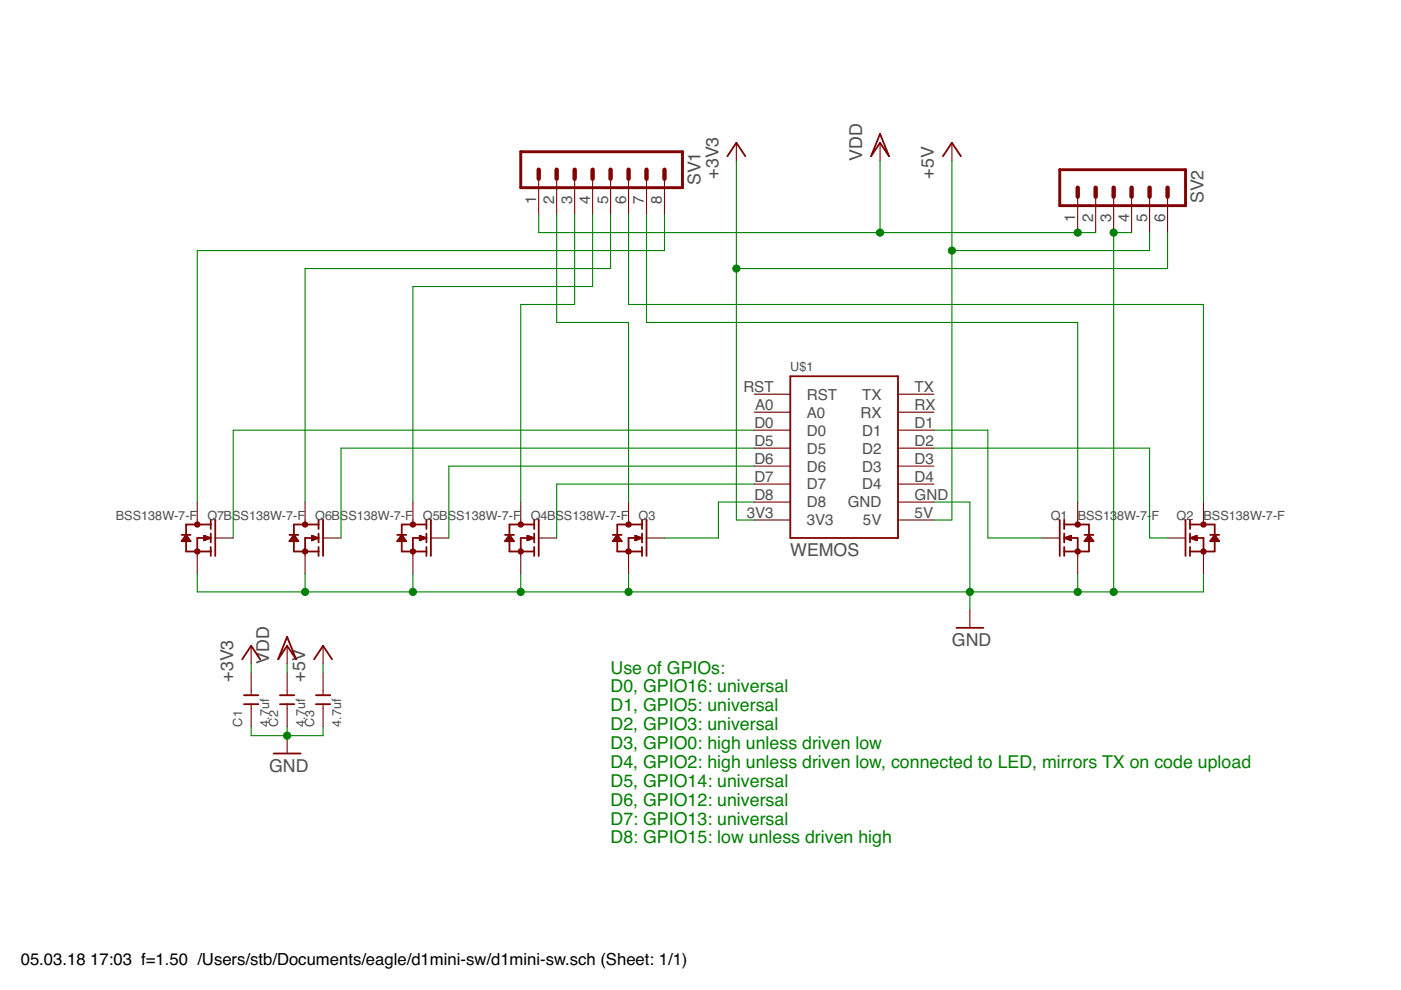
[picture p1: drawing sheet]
<svg xmlns="http://www.w3.org/2000/svg" width="297mm" height="210mm" viewBox="0 0 297 210" stroke-linecap="round" stroke-linejoin="round" font-family="sans-serif">
<g fill="none" stroke="#800000" stroke-width=".38">
<path d="M154.2 33.1l1.9-2.8 1.9 2.8M186.6 28.4l1.9 4.7-1.9-2.8-1.9 2.8zM199.9 33.1l1.9-2.8 1.9 2.8M167.6 79.8h22.8v34.3h-22.8zM38.5 113.4h1.9M39.5 113.4l.9 1.3h-1.9zM39.5 114.1l-.5 .6M39.5 114.1l.4 .6M39.5 114.1l-.5 .5M39.5 114.1l.4 .5M43.3 113.6l1.4 .5-1.4 .5M43.3 113.6v1"/>
<path d="M43.3 113.6l.9 .5M43.9 113.9l-.6 .7M44.2 114.1h-2.4v2.8M44.2 114.1l-.9 .5M44.7 111.2h-5.2v5.7h5.2M44.7 110.3v1.9M44.7 113.1v1.9M44.7 116v1.9M45.6 110.3v7.6M61.4 113.4h1.9M62.3 113.4l1 1.3h-1.9zM62.3 114.1l-.5 .6"/>
<path d="M62.3 114.1l.5 .6M62.3 114.1l-.5 .5M62.3 114.1l.5 .5M66.1 113.6l1.4 .5-1.4 .5M66.1 113.6v1M66.1 113.6l1 .5M66.8 113.9l-.7 .7M67.1 114.1h-2.4v2.8M67.1 114.1l-1 .5M67.5 111.2h-5.2v5.7h5.2M67.5 110.3v1.9M67.5 113.1v1.9"/>
<path d="M67.5 116v1.9M68.5 110.3v7.6M84.2 113.4h1.9M85.2 113.4l.9 1.3h-1.9zM85.2 114.1l-.5 .6M85.2 114.1l.4 .6M85.2 114.1l-.5 .5M85.2 114.1l.4 .5M89 113.6l1.4 .5-1.4 .5M89 113.6v1M89 113.6l.9 .5M89.6 113.9l-.6 .7"/>
<path d="M89.9 114.1h-2.4v2.8M89.9 114.1l-.9 .5M90.4 111.2h-5.2v5.7h5.2M90.4 110.3v1.9M90.4 113.1v1.9M90.4 116v1.9M91.4 110.3v7.6M107.1 113.4h1.9M108 113.4l1 1.3h-1.9zM108 114.1l-.5 .6M108 114.1l.5 .6M108 114.1l-.5 .5"/>
<path d="M108 114.1l.5 .5M111.8 113.6l1.5 .5-1.5 .5M111.8 113.6v1M111.8 113.6l1 .5M112.5 113.9l-.7 .7M112.8 114.1h-2.4v2.8M112.8 114.1l-1 .5M113.3 111.2h-5.3v5.7h5.3M113.3 110.3v1.9M113.3 113.1v1.9M113.3 116v1.9M114.2 110.3v7.6"/>
<path d="M129.9 113.4h1.9M130.9 113.4l.9 1.3h-1.9zM130.9 114.1l-.5 .6M130.9 114.1l.5 .6M130.9 114.1l-.5 .5M130.9 114.1l.5 .5M134.7 113.6l1.4 .5-1.4 .5M134.7 113.6v1M134.7 113.6l.9 .5M135.4 113.9l-.7 .7M135.6 114.1h-2.3v2.8M135.6 114.1l-.9 .5"/>
<path d="M136.1 111.2h-5.2v5.7h5.2M136.1 110.3v1.9M136.1 113.1v1.9M136.1 116v1.9M137.1 110.3v7.6M224.7 110.3v7.6M225.6 111.2h5.3v5.7h-5.3M225.6 110.3v1.9M225.6 113.1v1.9M225.6 116v1.9M226.1 114.1h2.4v2.8M226.1 114.1l1 .5"/>
<path d="M226.4 113.9l.7 .7M227.1 113.6l-1.5 .5 1.5 .5M227.1 113.6v1M227.1 113.6l-1 .5M229.9 113.4h1.9M230.9 113.4l.9 1.3h-1.9zM230.9 114.1l.5 .6M230.9 114.1l-.5 .6M230.9 114.1l.5 .5M230.9 114.1l-.5 .5M251.4 110.3v7.6M252.3 111.2h5.2v5.7h-5.2"/>
<path d="M252.3 110.3v1.9M252.3 113.1v1.9M252.3 116v1.9M252.8 114.1h2.4v2.8M252.8 114.1l.9 .5M253.1 113.9l.6 .7M253.7 113.6l-1.4 .5 1.4 .5M253.7 113.6v1M253.7 113.6l-.9 .5M256.6 113.4h1.9M257.5 113.4l1 1.3h-1.9zM257.5 114.1l.5 .6"/>
<path d="M257.5 114.1l-.4 .6M257.5 114.1l.5 .5M257.5 114.1l-.4 .5M51.4 139.8l1.9-2.9 1.9 2.9M60.9 135l1.9 4.8-1.9-2.9-1.9 2.9zM66.6 139.8l1.9-2.9 1.9 2.9M202.8 133.1h5.7M51.7 149.3h3.1M51.7 147.4h3.1M58 159.8h5.7M59.4 149.3h3M59.4 147.4h3"/>
<path d="M67 149.3h3M67 147.4h3"/>
</g>
<g fill="none" stroke="#800000" stroke-width=".23">
<path d="M114.2 37.9v7.6M118 37.9v7.6M121.8 37.9v7.6M125.6 37.9v7.6M129.5 37.9v7.6M133.3 37.9v7.6M137.1 37.9v7.6M140.9 37.9v7.6M156.1 30.3v3.8M186.6 30.3v3.8M201.8 30.3v3.8M228.5 41.7v7.6"/>
<path d="M232.3 41.7v7.6M236.1 41.7v7.6M239.9 41.7v7.6M243.7 41.7v7.6M247.5 41.7v7.6M159.9 98.8h7.7M159.9 95h7.7M159.9 91.2h7.7M159.9 87.4h7.7M159.9 83.6h7.7M190.4 98.8h7.6M190.4 95h7.6"/>
<path d="M190.4 91.2h7.6M190.4 87.4h7.6M190.4 83.6h7.6M41.8 106.4v4.8M41.8 116.9v4.8M45.6 114.1h3.8M64.7 106.4v4.8M64.7 116.9v4.8M68.5 114.1h3.8M87.5 106.4v4.8M87.5 116.9v4.8M91.4 114.1h3.8"/>
<path d="M110.4 106.4v4.8M110.4 116.9v4.8M114.2 114.1h3.8M133.3 106.4v4.8M133.3 116.9v4.8M137.1 114.1h3.8M159.9 110.3h7.7M159.9 106.4h7.7M159.9 102.6h7.7M190.4 110.3h7.6M190.4 106.4h7.6M190.4 102.6h7.6"/>
<path d="M220.9 114.1h3.8M228.5 106.4v4.8M228.5 116.9v4.8M247.5 114.1h3.9M255.2 106.4v4.8M255.2 116.9v4.8M53.3 136.9v3.8M60.9 136.9v3.8M68.5 136.9v3.8M205.6 129.3v3.8M53.3 142.6v4.8M53.3 149.3v4.8"/>
<path d="M60.9 142.6v4.8M60.9 149.3v4.8M60.9 156v3.8M68.5 142.6v4.8M68.5 149.3v4.8"/>
</g>
<g fill="#800000" stroke="#800000" stroke-width=".21">
<path d="M228.1 110.8a.57 .57 0 0 1 .9 .2 .57 .57 0 0 1-.4 .8 .57 .57 0 0 1-.7-.6h.4a.19 .19 0 0 1 .3-.2 .19 .19 0 0 1 0 .3 .19 .19 0 0 1-.3 0l-.4-.1z" fill-rule="evenodd"/>
<path d="M228.1 116.5a.57 .57 0 0 1 .9 .2 .57 .57 0 0 1-.4 .8 .57 .57 0 0 1-.7-.6h.4a.19 .19 0 0 1 .3-.2 .19 .19 0 0 1 0 .3 .19 .19 0 0 1-.3 0l-.4-.1z" fill-rule="evenodd"/>
<path d="M254.8 110.8a.57 .57 0 0 1 .9 .2 .57 .57 0 0 1-.4 .8 .57 .57 0 0 1-.7-.6h.4a.19 .19 0 0 1 .2-.2 .19 .19 0 0 1 .1 .3 .19 .19 0 0 1-.3 0l-.4-.1z" fill-rule="evenodd"/>
<path d="M254.8 116.5a.57 .57 0 0 1 .9 .2 .57 .57 0 0 1-.4 .8 .57 .57 0 0 1-.7-.6h.4a.19 .19 0 0 1 .2-.2 .19 .19 0 0 1 .1 .3 .19 .19 0 0 1-.3 0l-.4-.1z" fill-rule="evenodd"/>
<path d="M132.9 110.8a.57 .57 0 0 1 .9 .2 .57 .57 0 0 1-.4 .8 .57 .57 0 0 1-.7-.6h.4a.19 .19 0 0 1 .2-.2 .19 .19 0 0 1 .1 .3 .19 .19 0 0 1-.3 0l-.4-.1z" fill-rule="evenodd"/>
<path d="M132.9 116.5a.57 .57 0 0 1 .9 .2 .57 .57 0 0 1-.4 .8 .57 .57 0 0 1-.7-.6h.4a.19 .19 0 0 1 .2-.2 .19 .19 0 0 1 .1 .3 .19 .19 0 0 1-.3 0l-.4-.1z" fill-rule="evenodd"/>
<path d="M110 110.8a.57 .57 0 0 1 .9 .2 .57 .57 0 0 1-.4 .8 .57 .57 0 0 1-.7-.6h.4a.19 .19 0 0 1 .3-.2 .19 .19 0 0 1 0 .3 .19 .19 0 0 1-.3 0l-.4-.1z" fill-rule="evenodd"/>
<path d="M110 116.5a.57 .57 0 0 1 .9 .2 .57 .57 0 0 1-.4 .8 .57 .57 0 0 1-.7-.6h.4a.19 .19 0 0 1 .3-.2 .19 .19 0 0 1 0 .3 .19 .19 0 0 1-.3 0l-.4-.1z" fill-rule="evenodd"/>
<path d="M87.2 110.8a.57 .57 0 0 1 .9 .2 .57 .57 0 0 1-.4 .8 .57 .57 0 0 1-.7-.6h.4a.19 .19 0 0 1 .2-.2 .19 .19 0 0 1 .1 .3 .19 .19 0 0 1-.3 0l-.4-.1z" fill-rule="evenodd"/>
<path d="M87.2 116.5a.57 .57 0 0 1 .9 .2 .57 .57 0 0 1-.4 .8 .57 .57 0 0 1-.7-.6h.4a.19 .19 0 0 1 .2-.2 .19 .19 0 0 1 .1 .3 .19 .19 0 0 1-.3 0l-.4-.1z" fill-rule="evenodd"/>
<path d="M64.3 110.8a.57 .57 0 0 1 .9 .2 .57 .57 0 0 1-.4 .8 .57 .57 0 0 1-.7-.6h.4a.19 .19 0 0 1 .3-.2 .19 .19 0 0 1 0 .3 .19 .19 0 0 1-.3 0l-.4-.1z" fill-rule="evenodd"/>
<path d="M64.3 116.5a.57 .57 0 0 1 .9 .2 .57 .57 0 0 1-.4 .8 .57 .57 0 0 1-.7-.6h.4a.19 .19 0 0 1 .3-.2 .19 .19 0 0 1 0 .3 .19 .19 0 0 1-.3 0l-.4-.1z" fill-rule="evenodd"/>
<path d="M41.5 110.8a.58 .58 0 0 1 .9 .2 .58 .58 0 0 1-.4 .8 .58 .58 0 0 1-.7-.6h.3a.19 .19 0 0 1 .3-.2 .19 .19 0 0 1 .1 .3 .19 .19 0 0 1-.3 0l-.4-.1z" fill-rule="evenodd"/>
<path d="M41.5 116.5a.58 .58 0 0 1 .9 .2 .58 .58 0 0 1-.4 .8 .58 .58 0 0 1-.7-.6h.3a.19 .19 0 0 1 .3-.2 .19 .19 0 0 1 .1 .3 .19 .19 0 0 1-.3 0l-.4-.1z" fill-rule="evenodd"/>
</g>
<path d="M110.4 32.2h34.3v7.6h-34.3zM224.7 36h26.7v7.6h-26.7z" fill="none" stroke="#800000" stroke-width=".61"/>
<g fill="none" stroke="#800000" stroke-width=".93">
<path d="M114.2 36v1.9M118 36v1.9M121.8 36v1.9M125.6 36v1.9M129.5 36v1.9M133.3 36v1.9M137.1 36v1.9M140.9 36v1.9M228.5 39.8v1.9M232.3 39.8v1.9M236.1 39.8v1.9M239.9 39.8v1.9"/>
<path d="M243.7 39.8v1.9M247.5 39.8v1.9"/>
</g>
<g fill="none" stroke="#008000" stroke-width=".23">
<path d="M156.1 34.1v76.2h3.8M186.6 34.1v15.2M201.8 34.1v76.2h-3.8M114.2 45.5v3.8h118.1M118 45.5v22.9h15.3v38M121.8 45.5v19.1h-11.4v41.8M125.6 45.5v15.2h-38.1v45.7M129.5 45.5v11.4h-64.8v49.5M133.3 45.5v19.1h121.9v41.8M137.1 45.5v22.9h91.4v38M140.9 45.5v7.6h-99.1v53.3M239.9 49.3h-3.8v76.2"/>
<path d="M243.7 49.3v3.8h-41.9M247.5 49.3v7.6h-91.4M159.9 91.2h-110.5v22.9M159.9 95h-87.6v19.1M159.9 98.8h-64.7v15.3M198 95h45.7v19.1h3.8M198 91.2h11.4v22.9h11.5M159.9 106.4h-7.6v7.7h-11.4M159.9 102.6h-41.9v11.5M198 106.4h7.6v22.9M41.8 121.7v3.8h213.4v-3.8M64.7 121.7v3.8"/>
<path d="M87.5 121.7v3.8M110.4 121.7v3.8M133.3 121.7v3.8M228.5 121.7v3.8M53.3 140.7v1.9M53.3 154.1v1.9h15.2v-1.9M60.9 140.7v1.9M60.9 154.1v1.9M68.5 140.7v1.9"/>
</g>
<g fill="#008000" stroke="#008000" stroke-width=".21">
<circle cx="156.1" cy="56.9" r=".76"/>
<circle cx="201.8" cy="53.1" r=".76"/>
<circle cx="205.6" cy="125.5" r=".76"/>
<circle cx="228.5" cy="125.5" r=".76"/>
<circle cx="133.3" cy="125.5" r=".76"/>
<circle cx="110.4" cy="125.5" r=".76"/>
<circle cx="87.5" cy="125.5" r=".76"/>
<circle cx="64.7" cy="125.5" r=".76"/>
<circle cx="236.1" cy="125.5" r=".76"/>
<circle cx="236.1" cy="49.3" r=".76"/>
<circle cx="60.9" cy="156" r=".76"/>
<circle cx="228.5" cy="49.3" r=".76"/>
<circle cx="186.6" cy="49.3" r=".76"/>
</g>
<g font-size="3.8" fill="#505050">
<text x="182.8" y="34.1" transform="rotate(-90 182.8 34.1)">VDD</text>
<text x="148.5" y="39.3" transform="rotate(-90 148.5 39.3)">SV1</text>
<text x="152.3" y="37.9" transform="rotate(-90 152.3 37.9)">+3V3</text>
<text x="198" y="37.9" transform="rotate(-90 198 37.9)">+5V</text>
<text x="255.2" y="43.1" transform="rotate(-90 255.2 43.1)">SV2</text>
<text x="167.5" y="117.9">WEMOS</text>
<text x="201.8" y="136.9">GND</text>
<text x="57.1" y="140.7" transform="rotate(-90 57.1 140.7)">VDD</text>
<text x="49.5" y="144.5" transform="rotate(-90 49.5 144.5)">+3V3</text>
<text x="64.7" y="144.5" transform="rotate(-90 64.7 144.5)">+5V</text>
<text x="57.1" y="163.6">GND</text>
</g>
<g font-size="3.8" fill="#008000">
<text x="129.5" y="142.8">Use of GPIOs:</text>
<text x="129.5" y="146.8">D0, GPIO16: universal</text>
<text x="129.5" y="150.8">D1, GPIO5: universal</text>
<text x="129.5" y="154.8">D2, GPIO3: universal</text>
<text x="129.5" y="158.8">D3, GPIO0: high unless driven low</text>
<text x="129.5" y="162.8">D4, GPIO2: high unless driven low, connected to LED, mirrors TX on code upload</text>
<text x="129.5" y="166.8">D5, GPIO14: universal</text>
<text x="129.5" y="170.8">D6, GPIO12: universal</text>
<text x="129.5" y="174.8">D7: GPIO13: universal</text>
<text x="129.5" y="178.8">D8: GPIO15: low unless driven high</text>
</g>
<g font-size="3.5">
<text x="4.4" y="204.5">05.03.18</text>
<text x="19.1" y="204.5">17:03 f=1.50 /Users/stb/Documents/eagle/d1mini-sw/d1mini-sw.sch (Sheet: 1/1)</text>
</g>
<g font-size="3.2" fill="#505050">
<text x="113.7" y="43.2" transform="rotate(-90 113.7 43.2)">1</text>
<text x="117.5" y="43.2" transform="rotate(-90 117.5 43.2)">2</text>
<text x="121.3" y="43.2" transform="rotate(-90 121.3 43.2)">3</text>
<text x="125.1" y="43.2" transform="rotate(-90 125.1 43.2)">4</text>
<text x="128.9" y="43.2" transform="rotate(-90 128.9 43.2)">5</text>
<text x="132.7" y="43.2" transform="rotate(-90 132.7 43.2)">6</text>
<text x="136.5" y="43.2" transform="rotate(-90 136.5 43.2)">7</text>
<text x="140.3" y="43.2" transform="rotate(-90 140.3 43.2)">8</text>
<text x="228" y="47" transform="rotate(-90 228 47)">1</text>
<text x="231.8" y="47" transform="rotate(-90 231.8 47)">2</text>
<text x="235.6" y="47" transform="rotate(-90 235.6 47)">3</text>
<text x="239.4" y="47" transform="rotate(-90 239.4 47)">4</text>
<text x="243.2" y="47" transform="rotate(-90 243.2 47)">5</text>
<text x="247" y="47" transform="rotate(-90 247 47)">6</text>
<text x="157.6" y="83.1">RST</text>
<text x="193.9" y="83.1">TX</text>
<text x="160.1" y="86.9">A0</text>
<text x="171.1" y="88.5">A0</text>
<text x="171.1" y="84.7">RST</text>
<text x="182.4" y="88.5">RX</text>
<text x="182.8" y="84.7">TX</text>
<text x="193.9" y="86.9">RX</text>
<text x="159.9" y="94.5">D5</text>
<text x="159.9" y="90.7">D0</text>
<text x="171.1" y="92.4">D0</text>
<text x="182.8" y="92.4">D1</text>
<text x="193.9" y="94.5">D2</text>
<text x="193.9" y="90.7">D1</text>
<text x="159.9" y="98.3">D6</text>
<text x="171.1" y="100">D6</text>
<text x="171.1" y="96.2">D5</text>
<text x="182.8" y="100">D3</text>
<text x="182.8" y="96.2">D2</text>
<text x="193.9" y="98.3">D3</text>
<text x="159.9" y="105.9">D8</text>
<text x="159.9" y="102.1">D7</text>
<text x="171.1" y="107.6">D8</text>
<text x="171.1" y="103.8">D7</text>
<text x="179.7" y="107.6">GND</text>
<text x="182.8" y="103.8">D4</text>
<text x="193.9" y="105.9">GND</text>
<text x="193.9" y="102.1">D4</text>
<text x="158.3" y="109.7">3V3</text>
<text x="171.1" y="111.4">3V3</text>
<text x="183" y="111.4">5V</text>
<text x="193.9" y="109.7">5V</text>
</g>
<g font-size="2.7" fill="#505050">
<text x="167.5" y="78.6">U$1</text>
<text x="24.6" y="110.3">BSS138W-7-F</text>
<text x="44" y="110.3">Q</text>
<text x="46.1" y="110.3">7BSS138W-7-F</text>
<text x="66.8" y="110.3">Q</text>
<text x="68.9" y="110.3">6BSS138W-7-F</text>
<text x="89.7" y="110.3">Q</text>
<text x="91.8" y="110.3">5BSS138W-7-F</text>
<text x="112.5" y="110.3">Q</text>
<text x="114.6" y="110.3">4BSS138W-7-F</text>
<text x="135.4" y="110.3">Q</text>
<text x="137.5" y="110.3">3</text>
<text x="222.8" y="110.3">Q</text>
<text x="224.9" y="110.3">1</text>
<text x="228.5" y="110.3">BSS13</text>
<text x="236.9" y="110.3">8W-7-</text>
<text x="244.1" y="110.3">F</text>
<text x="249.4" y="110.3">Q</text>
<text x="251.5" y="110.3">2</text>
<text x="255.2" y="110.3">BSS138W-7-F</text>
<text x="51.4" y="154.1" transform="rotate(-90 51.4 154.1)">C1</text>
<text x="57.1" y="154.1" transform="rotate(-90 57.1 154.1)">4.7uf</text>
<text x="59" y="154.1" transform="rotate(-90 59 154.1)">C2</text>
<text x="64.7" y="154.1" transform="rotate(-90 64.7 154.1)">4.7uf</text>
<text x="66.6" y="154.1" transform="rotate(-90 66.6 154.1)">C3</text>
<text x="72.3" y="154.1" transform="rotate(-90 72.3 154.1)">4.7uf</text>
</g>
</svg>
